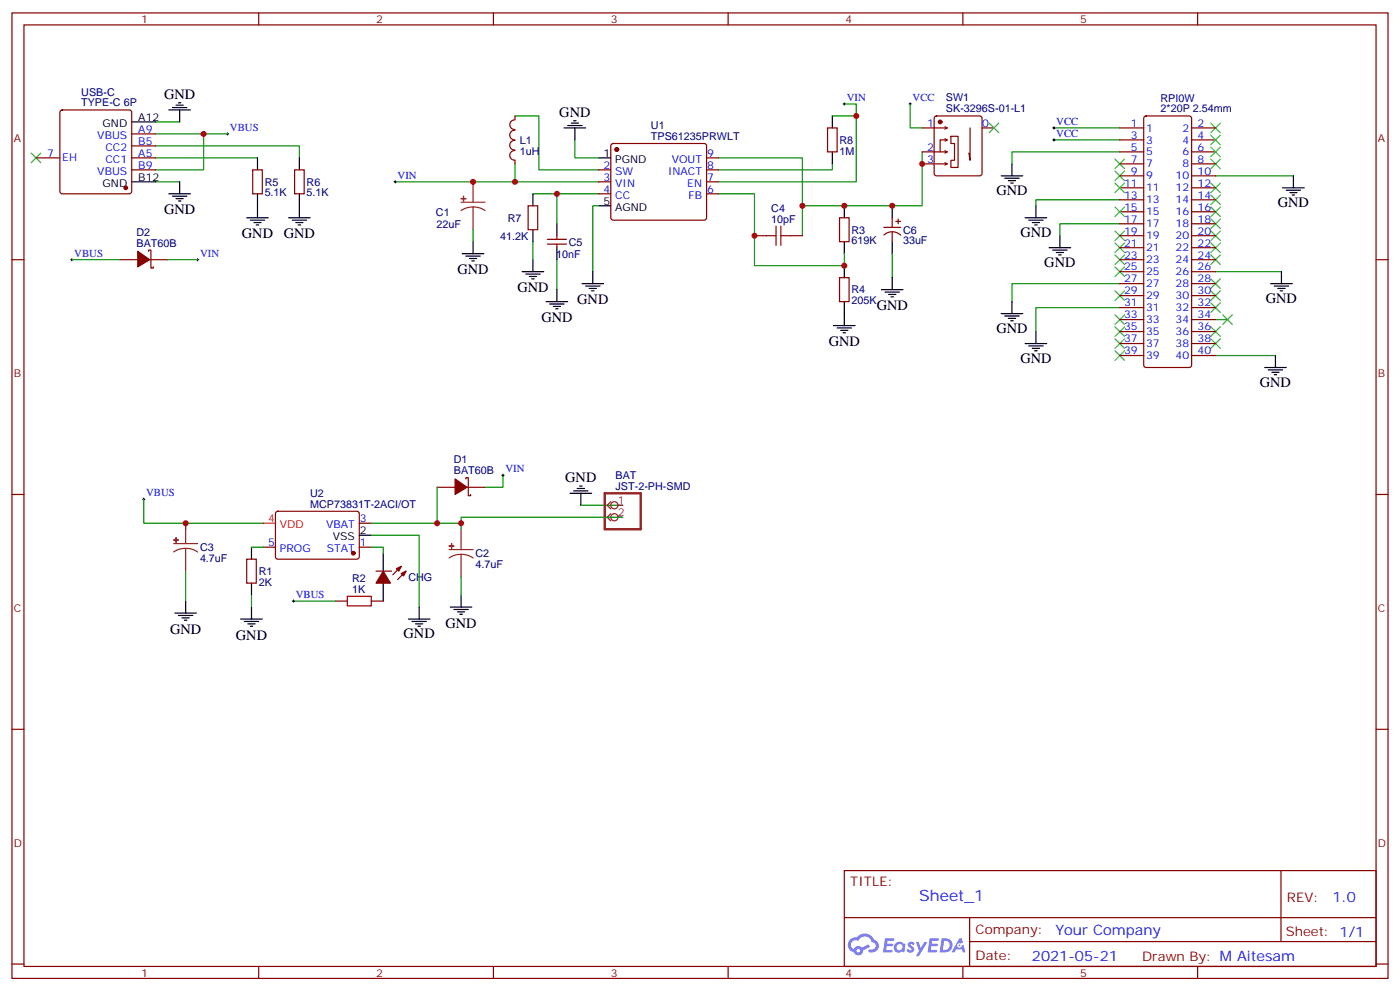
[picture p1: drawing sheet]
<svg xmlns="http://www.w3.org/2000/svg" width="412mm" height="292mm" viewBox="0 0 412 292" stroke-linecap="round" stroke-linejoin="round" font-family="sans-serif">
<g fill="none" stroke="#870000" stroke-width=".35">
<path d="M3.5 3.8h405.4v284.3h-405.4zM7.1 7.3h398.2v277.3h-398.2zM76.2 3.8v3.5M145.3 3.8v3.5M214.5 3.8v3.5M283.6 3.8v3.5M352.8 3.8v3.5M3.5 76.5h3.6M405.3 76.5h3.6M3.5 145.6h3.6M405.3 145.6h3.6M3.5 214.8h3.6"/>
<path d="M405.3 214.8h3.6M248.7 256.4h156.6v28.2h-156.6zM377.3 256.4v20.9M248.7 270.2h156.5M285.6 277.3h119.6M285.6 270.2v14.2M3.5 283.9h3.6M76.2 284.6v3.5M145.3 284.6v3.5M214.5 284.6v3.5M283.6 284.6v3.5M352.8 284.6v3.5"/>
<path d="M405.3 283.9h3.6"/>
</g>
<g fill="#5487ff">
<path d="M267.7 277.6a1.22 1.22 0 0 1 1.7 .2l-.4 .6a.47 .47 0 0 0-.3-.4 .47 .47 0 0 0-.5 .2l.1 .2a1.14 1.14 0 0 1 .8 1.8 1.14 1.14 0 0 1-1.9 0l-.2-.2 .5-.6 .7 .5a.29 .29 0 0 0 .3-.3 .29 .29 0 0 0-.2-.3 1.04 1.04 0 0 1-.6-1.7z"/>
<path d="M260.7 276.3h2.4l.3 .2-.2 .5-1.8 .1-.1 .8h1.5l.3 .4-.3 .4h-1.6l-.2 1.1h1.7l.2 .3-.2 .3-2.6 .1z"/>
<path d="M273.8 276.3h2.4l.3 .2-.1 .5-1.8 .1-.2 .8h1.6l.3 .4-.4 .4h-1.6l-.1 1.1h1.7l.2 .3-.2 .3-2.6 .1z"/>
<path d="M282.6 276.3h.7l.3 1.3-.6 .3a.69 .69 0 0 0-1 .3 .69 .69 0 0 0 .4 .9 .69 .69 0 0 0 .9-.6l.5-.2 .6 2.2h-.8l-.2-.9h-1.8l-.5 .9h-.8z"/>
<path d="M269.8 277.4h.8l.6 1.8 1.1-1.8h.9l-2.6 4.2h-.8l.9-1.5z"/>
<path d="M277.4 276.3l-.6 4.2h1.3a2.11 2.11 0 0 0 2.5-2.1 2.11 2.11 0 0 0-2.5-2.1zM278.1 277.1a1.39 1.39 0 0 1 1.7 1.4 1.39 1.39 0 0 1-1.8 1.3h-.3z"/>
<path d="M263.7 277.9a1.54 1.54 0 0 0-.1 2.2 1.54 1.54 0 0 0 2.2 .1l.6 .3 .3-2.3-.2-.3h-.4a1.49 1.49 0 0 0-2.4 0zM264 278.9a.94 .94 0 0 1 1.8 0 .94 .94 0 0 1-1.8 0z"/>
<path d="M250.4 276.7a2.18 2.18 0 0 0 1.1 3.7 1.44 1.44 0 0 0 1.6 .9 1.44 1.44 0 0 0 1.2-1.4l2-1.1-.5-.7-1.9 1a1.47 1.47 0 0 0-2.4 .4 1.39 1.39 0 0 1-.7-1.9 1.39 1.39 0 0 1 2-.5 2.12 2.12 0 0 1 2.2-1.3 2.12 2.12 0 0 1 1.9 1.7 1.14 1.14 0 0 1 1.1 1.4 1.14 1.14 0 0 1-1.7 .7 .43 .43 0 0 0-.5 .4 .43 .43 0 0 0 .4 .5 1.98 1.98 0 0 0 2.5-1.2 1.98 1.98 0 0 0-1.2-2.6 3.1 3.1 0 0 0-5.3-.6l-.9 .1zM252.3 280a.55 .55 0 0 1 1.1 0 .55 .55 0 0 1-1.1 0z"/>
<circle cx="282.6" cy="278.4" r=".26"/>
</g>
<g fill="none" stroke="#3c3" stroke-width=".35">
<path d="M291.4 36.3l2.8 2.8M294.2 36.3l-2.8 2.8M356.7 36.3l2.8 2.8M356.7 39.8l2.8 2.8M359.5 36.3l-2.8 2.8M359.5 39.8l-2.8 2.8M9.2 45.1l2.8 2.8M12 45.1l-2.8 2.8M328.4 50.4l2.9 2.8M328.4 46.8l2.9 2.9M328.4 53.9l2.9 2.8M331.3 50.4l-2.9 2.8"/>
<path d="M331.3 46.8l-2.9 2.9M331.3 53.9l-2.9 2.8M356.7 57.4l2.8 2.9M356.7 53.9l2.8 2.8M356.7 46.8l2.8 2.9M356.7 43.3l2.8 2.8M359.5 43.3l-2.8 2.8M359.5 46.8l-2.8 2.9M359.5 57.4l-2.8 2.9M359.5 53.9l-2.8 2.8M328.4 68l2.9 2.8M328.4 71.5l2.9 2.9"/>
<path d="M328.4 75.1l2.9 2.8M328.4 78.6l2.9 2.8M328.4 61l2.9 2.8M331.3 68l-2.9 2.8M331.3 71.5l-2.9 2.9M331.3 75.1l-2.9 2.8M331.3 78.6l-2.9 2.8M331.3 61l-2.9 2.8M356.7 71.5l2.8 2.9M356.7 75.1l2.8 2.8M356.7 68l2.8 2.8M356.7 64.5l2.8 2.8"/>
<path d="M356.7 61l2.8 2.8M359.5 71.5l-2.8 2.9M359.5 75.1l-2.8 2.8M359.5 64.5l-2.8 2.8M359.5 68l-2.8 2.8M359.5 61l-2.8 2.8M328.4 92.7l2.9 2.8M328.4 96.2l2.9 2.9M328.4 99.8l2.9 2.8M328.4 85.7l2.9 2.8M331.3 99.8l-2.9 2.8M331.3 92.7l-2.9 2.8"/>
<path d="M331.3 96.2l-2.9 2.9M331.3 85.7l-2.9 2.8M356.7 89.2l2.8 2.8M356.7 96.2l2.8 2.9M356.7 99.8l2.8 2.8M356.7 82.1l2.8 2.8M356.7 85.7l2.8 2.8M359.5 89.2l-2.8 2.8M359.5 96.2l-2.8 2.9M359.5 99.8l-2.8 2.8M359.5 82.1l-2.8 2.8M359.5 85.7l-2.8 2.8"/>
<path d="M360.2 92.7l2.8 2.8M363 92.7l-2.8 2.8M328.4 103.3l2.9 2.8M331.3 103.3l-2.9 2.8"/>
</g>
<g fill="none" stroke="#008700" stroke-width=".35">
<path d="M45.9 39.4h21.1M45.9 35.9h7M60 39.4v10.6h-14.1M151.7 34.1h7v15.9h17.7M245.2 34.1h7M248.7 30.6h3.5v23h-40.5M268.1 30.6v7.1h3.5M310.4 37.7h19.4M45.9 43h42.3v3.5M45.9 46.5h29.9M45.9 53.6h7M116.4 53.6h60"/>
<path d="M151.7 48.3v5.3M157 57.1h19.4M164 57.1v8.8M169.3 41.2v5.3h7.1M211.7 57.1h10.5v21.1h26.5v-3.5M211.7 46.5h24.7v22.9M245.2 48.3v1.7h-33.5M271.6 44.7v15.9h-35.2M310.4 41.2h19.4M329.8 58.8h-24.6v1.8M329.8 44.7h-31.7v3.6M358.1 51.8h22.9"/>
<path d="M21.2 76.5h14.1M49.4 76.5h8.8M139.3 67.7v3.5M157 71.2v5.3M164 76.5v8.8M176.4 60.6h-1.8v19.4M262.8 74.7v7.1M329.8 65.9h-17.6v3.5M329.8 90.6h-24.6v7M329.8 83.5h-31.7v5.3M358.1 94.1h3.5M358.1 80h19.4"/>
<path d="M358.1 104.7h17.6M148.2 140v3.5h-5.3M42.3 147v7.1h12.4M77.6 154.1h-22.9v1.8M109.4 154.1h26.4v1.8M109.4 157.6h14.1v21.2M128.8 143.5v10.6M171.1 148.8h12.3M183.4 152.3h-47.6v1.8M54.7 168.2v8.8M74.1 161.1h3.5M74.1 175.3v3.5"/>
<path d="M86.4 177h12.4M109.4 161.1h3.5v1.8M135.8 170v5.3"/>
</g>
<g fill="none" stroke="#000" stroke-width=".35">
<path d="M38.8 35.9h7.1M49.7 32.4h6.4M50.8 31.7h4.2M51.9 31h2.1M52.6 30.3h.7M52.9 32.4v3.5M166.2 37.7h6.3M167.2 37h4.2M168.3 36.3h2.1M169 35.6h.7M169.3 37.7v3.5M245.2 34.1v3.6"/>
<path d="M38.8 53.6h7.1M49.7 57.1h6.4M50.8 57.8h4.2M51.9 58.5h2.1M52.6 59.2h.7M52.9 53.6v3.5M75.8 46.5v3.5M75.8 57.1v7M88.2 46.5v3.5M88.2 57.1v7M157 57.1v3.5M176.4 46.5h3.5"/>
<path d="M245.2 44.7v3.6M294.9 51.8h6.4M296 52.5h4.2M297 53.2h2.2M297.7 53.9h.7M298.1 48.3v3.5M377.8 55.3h6.4M378.9 56h4.2M379.9 56.7h2.2M380.6 57.4h.8M381 51.8v3.5M72.7 64.1h6.3"/>
<path d="M73.7 64.8h4.3M74.8 65.5h2.1M75.5 66.3h.7M85 64.1h6.4M86.1 64.8h4.2M87.1 65.5h2.2M87.8 66.3h.7M136.2 74.7h6.3M137.2 75.4h4.3M138.3 76.1h2.1M139 76.8h.7M139.3 71.2v3.5"/>
<path d="M157 67.7v3.5M157 76.5v3.5M164 65.9v3.5M164 73v3.5M176.4 60.6h3.5M248.7 60.6v3.5M248.7 71.2v3.5M248.7 78.2v3.6M262.8 60.6v3.5M262.8 71.2v3.5M302 64.1h6.3M303 64.8h4.3"/>
<path d="M304.1 65.5h2.1M304.8 66.3h.7M305.2 60.6v3.5M309 73h6.4M310.1 73.7h4.2M311.1 74.4h2.2M311.9 75.1h.7M312.2 69.4v3.6M153.8 80h6.4M154.9 80.7h4.2M155.9 81.4h2.1M156.6 82.1h.7"/>
<path d="M160.9 88.8h6.3M161.9 89.5h4.3M163 90.2h2.1M163.7 90.9h.7M164 85.3v3.5M171.4 83.5h6.4M172.5 84.2h4.2M173.6 84.9h2.1M174.3 85.7h.7M174.6 80v3.5M245.5 95.9h6.4M246.6 96.6h4.2"/>
<path d="M247.6 97.3h2.2M248.4 98h.7M248.7 88.8v7.1M259.6 85.3h6.4M260.7 86h4.2M261.8 86.7h2.1M262.5 87.4h.7M262.8 81.8v3.5M294.9 92.4h6.4M296 93.1h4.2M297 93.8h2.2M297.7 94.5h.7"/>
<path d="M298.1 88.8v3.6M305.2 97.6v3.6M374.3 83.5h6.3M375.4 84.2h4.2M376.4 84.9h2.1M377.1 85.7h.7M377.5 80v3.5M302 101.2h6.3M303 101.9h4.3M304.1 102.6h2.1M304.8 103.3h.7M372.5 108.2h6.4"/>
<path d="M373.6 108.9h4.2M374.6 109.6h2.2M375.4 110.3h.7M375.7 104.7v3.5M105.8 157.6h3.6M167.9 145.3h6.4M169 144.6h4.2M170 143.9h2.2M170.7 143.2h.7M171.1 145.3v3.5M54.7 177v3.6M74.1 161.1v3.6"/>
<path d="M74.1 171.7v3.6M74.1 178.8v3.5M112.9 162.9v5.3M112.9 171.7v5.3M123.5 178.8v3.5M132.6 178.8h6.4M133.7 179.5h4.2M135.8 175.3v3.5M51.5 180.6h6.4M52.6 181.3h4.2M53.6 182h2.1M54.3 182.7h.7"/>
<path d="M70.9 182.3h6.4M72 183h4.2M73 183.7h2.1M73.7 184.4h.7M120.3 182.3h6.3M121.4 183h4.2M122.4 183.7h2.1M123.1 184.4h.7M134.8 180.2h2.1M135.5 180.9h.7"/>
</g>
<g fill="none" stroke="#000" stroke-width=".29">
<path d="M66.7 39.4h.7M67 39.1v.7M248.4 30.6h.7M248.7 30.3v.7M267.8 30.6h.7M268.1 30.3v.7M310.1 37.7h.7M310.4 37.3v.7M116.1 53.6h.7M116.4 53.2v.7M310.1 41.2h.7M310.4 40.9v.7"/>
<path d="M20.8 76.5h.7M21.2 76.1v.7M57.9 76.5h.7M58.2 76.1v.7M147.8 140h.7M148.2 139.6v.7M42 147h.7M42.3 146.7v.7M86.1 177h.7M86.4 176.7v.7"/>
</g>
<g fill="none" stroke="#870000" stroke-width=".35">
<path d="M17.9 32.6l.4-.2h19.8l.5 .2 .2 .5v23.3l-.2 .5-.5 .2h-19.8l-.5-.3-.2-.4v-23.3zM38.8 39.4h7.1M151.7 38.4a1.41 1.41 0 0 0-1.5 1.4 1.41 1.41 0 0 0 1.5 1.4M151.7 35.3a1.41 1.41 0 0 0-1.5 1.4 1.41 1.41 0 0 0 1.5 1.4M151.7 34.1v1.1M243.8 37.7h2.8v7h-2.8zM271.6 37.7h7.1M275.4 34.4l.5-.3h12.7l.5 .3 .2 .5v16.2l-.3 .5-.4 .2h-12.7l-.5-.2-.2-.5v-16.2zM278.3 37.3l.7 .4-.7 .3M285.8 37.7v9.5l-.4-2.1M289.3 37.7h3.5M329.8 37.7h7.1"/>
<path d="M337.1 34.4l.5-.3h12.7l.5 .3 .2 .5v72.6l-.2 .5-.5 .2h-12.7l-.5-.2-.2-.5v-72.6zM351 37.7h7.1M10.6 46.5h7M38.8 46.5h7.1M38.8 43h7.1M38.8 50h7.1M74.4 50h2.9v7.1h-2.9zM86.8 50h2.8v7.1h-2.8zM151.7 41.4a1.41 1.41 0 0 0-1.5 1.4 1.41 1.41 0 0 0 1.5 1.4M151.7 44.4a1.41 1.41 0 0 0-1.5 1.4 1.41 1.41 0 0 0 1.5 1.4M151.7 47.2v1.1M176.4 50h3.5"/>
<path d="M176.4 53.6h3.5M176.4 57.1h3.5M180.2 42.5l.4-.2h26.8l.5 .2 .2 .5v21.1l-.2 .5-.5 .2h-26.8l-.5-.2-.2-.5v-21.1zM208.1 46.5h3.6M208.1 50h3.6M208.1 53.6h3.6M208.1 57.1h3.6M271.6 44.7h7.1M271.6 48.3h3.6M275.5 48.3h3.2M278.3 44.4l.7 .3-.7 .4M278.3 40.9l.7 .3-.7 .4"/>
<path d="M278.3 47.9l.7 .4-.7 .3M278.7 41.2h-1.8v3.5M280.1 40.1h2.1v9.2h-2.1v-2.1h1.1v-4.9h-1.1zM329.8 41.2h7.1M329.8 44.7h7.1M329.8 48.3h7.1M329.8 51.8h7.1M329.8 55.3h7.1M329.8 58.8h7.1M351 41.2h7.1M351 44.7h7.1M351 48.3h7.1"/>
<path d="M351 51.8h7.1M351 55.3h7.1M351 58.8h7.1M35.3 76.5h5.3M43.7 74v-.3h.7v5.3h.8v-.4M44.1 76.5h5.3M155.6 60.6h2.8v7.1h-2.8zM161.2 71.9h5.7M161.2 70.5h5.7M164 69.4v1.1M164 71.9v1.1M222.2 69.4h3.6"/>
<path d="M232.8 69.4h3.6M247.3 64.1h2.8v7.1h-2.8zM260.3 67h5M260.4 69.2a3.5 3.5 0 0 1 4.9 .1M262.8 64.1v2.9M262.8 68.4v2.8M263.9 65.2h1.4M264.6 64.5v1.4M329.8 62.4h7.1M329.8 65.9h7.1M329.8 69.4h7.1M329.8 73h7.1"/>
<path d="M329.8 76.5h7.1M351 62.4h7.1M351 65.9h7.1M351 69.4h7.1M351 73h7.1M351 76.5h7.1M247.3 81.8h2.8v7h-2.8zM329.8 80h7.1M329.8 83.5h7.1M329.8 87.1h7.1M329.8 90.6h7.1M329.8 94.1h7.1"/>
<path d="M329.8 97.6h7.1M351 80h7.1M351 83.5h7.1M351 87.1h7.1M351 90.6h7.1M351 94.1h7.1M351 97.6h7.1M329.8 101.2h7.1M329.8 104.7h7.1M351 101.2h7.1M351 104.7h7.1M81.4 150.8l.4-.2h23.6l.4 .7v12.9l-.7 .5-23.5-.1-.5-.6v-12.7z"/>
<path d="M105.8 154.1h3.6M128.8 143.5h5.3M137.2 141v-.3h.7v5.3h.7v-.4M137.6 143.5h5.3M72.7 164.7h2.8v7h-2.8zM77.6 161.1h3.5M98.8 177h3.5M105.8 161.1h3.6M109.4 177h3.5M110.8 168.2h4.6M118.2 166.8l-2.5 2.5M119.6 168.2l-2.5 2.5"/>
</g>
<g fill="none" stroke="#8c2424" stroke-width=".35">
<path d="M135.8 59.5h7.1M139.3 53.6v5.9M139.3 61l1.9 .2 1.7 .8M139.3 61l-1.8 .2-1.7 .8M139.3 61v6.7M54.7 154.1v6M135.8 155.9v6M179.9 147.7l-1 1.1 1 1.1M179.9 151.3l-1 1 1 1.1M182 148.8h1.4M182 152.3h1.4M51.2 160.1h7"/>
<path d="M54.7 161.5l1.8 .2 1.7 .9M54.7 161.5l-1.9 .2-1.6 .9M54.7 161.5v6.7M132.3 161.9h7M135.8 163.3l1.9 .2 1.6 .8M135.8 163.3l-1.8 .2-1.7 .8M135.8 163.3v6.7"/>
<circle cx="181" cy="148.8" r="1.06"/>
<circle cx="181" cy="152.3" r="1.06"/>
</g>
<g fill="#8c2424" stroke="#8c2424" stroke-width=".35">
<path d="M132.3 160.8h1.4z"/>
<path d="M133 160.1v1.4z"/>
<path d="M51.2 159l1.4 .1z"/>
<path d="M51.9 158.3v1.4z"/>
<path d="M135.8 58.5h1.4z"/>
<path d="M136.5 57.8l.1 1.4z"/>
</g>
<path d="M178.2 145.3h10.5v10.6h-10.5z" fill="none" stroke="#8c2424" stroke-width=".71"/>
<g fill="#870000" stroke="#870000" stroke-width=".35">
<path d="M112.9 168.2l2.1 3.5h-4.2z"/>
<path d="M116.8 167.5l1.4-.7-.7 1.4z"/>
<path d="M118.2 168.9l1.4-.7-.7 1.4z"/>
<path d="M134.1 141l3.5 2.5-3.5 2.1z"/>
<path d="M40.6 74l3.5 2.5-3.5 2.1z"/>
<circle cx="104.1" cy="162.9" r=".53"/>
<circle cx="37" cy="55.3" r=".53"/>
<circle cx="181.7" cy="44" r=".53"/>
<circle cx="276.9" cy="35.9" r=".53"/>
</g>
<path d="M77.6 154.1h3.5" fill="none" stroke="#f00" stroke-width=".35"/>
<path d="M225.8 69.4h2.8M228.6 66.6v5.6M230 66.6v5.6M230 69.4h2.8M102.3 175.6h7.1v2.8h-7.1z" fill="none" stroke="#a10000" stroke-width=".35"/>
<g fill="#c00">
<circle cx="54.7" cy="154.1" r=".88"/>
<circle cx="135.8" cy="154.1" r=".88"/>
<circle cx="128.8" cy="154.1" r=".88"/>
<circle cx="60" cy="39.4" r=".88"/>
<circle cx="139.3" cy="53.6" r=".88"/>
<circle cx="262.8" cy="60.6" r=".88"/>
<circle cx="248.7" cy="60.6" r=".88"/>
<circle cx="248.7" cy="78.2" r=".88"/>
<circle cx="222.3" cy="69.4" r=".88"/>
<circle cx="236.4" cy="60.6" r=".88"/>
<circle cx="252.2" cy="34.1" r=".88"/>
<circle cx="164" cy="57.1" r=".88"/>
<circle cx="151.7" cy="53.6" r=".88"/>
<circle cx="271.6" cy="48.3" r=".88"/>
</g>
<text font-size="4.6" fill="#00f" x="270.8" y="265.4">Sheet_1</text>
<g font-size="4.2">
<text x="48.3" y="29.2">GND</text>
<text x="164.8" y="34.4">GND</text>
<text x="293.5" y="57.4">GND</text>
<text x="48.3" y="63.2">GND</text>
<text x="376.4" y="61">GND</text>
<text x="71.3" y="70.2">GND</text>
<text x="83.6" y="70.2">GND</text>
<text x="300.6" y="69.8">GND</text>
<text x="134.8" y="80.8">GND</text>
<text x="307.6" y="78.6">GND</text>
<text x="152.4" y="86">GND</text>
<text x="170" y="89.6">GND</text>
<text x="372.9" y="89.2">GND</text>
<text x="159.5" y="94.9">GND</text>
<text x="258.2" y="91.3">GND</text>
<text x="244.1" y="101.9">GND</text>
<text x="293.5" y="98">GND</text>
<text x="300.6" y="106.8">GND</text>
<text x="371.1" y="113.9">GND</text>
<text x="166.5" y="142.1">GND</text>
<text x="131.2" y="184.8">GND</text>
<text x="50.1" y="186.6">GND</text>
<text x="69.5" y="188.4">GND</text>
<text x="118.9" y="188">GND</text>
</g>
<g font-size="4.2" fill="#00f">
<text x="392.5" y="265.7">1.0</text>
<text x="310.9" y="275.2">Your Company</text>
<text x="304" y="283">2021-05-21</text>
</g>
<g font-size="3.9" fill="#800">
<text x="250.5" y="261">TITLE:</text>
<text x="379.1" y="265.7">REV:</text>
<text x="287.4" y="275.2">Company:</text>
<text x="378.7" y="275.8">Sheet: 1/1</text>
<text x="287.4" y="282.9">Date:</text>
<text x="336.4" y="282.9">Drawn By: M Aitesam</text>
</g>
<g font-size="3.2" fill="#800">
<text x="41.6" y="6.8">1</text>
<text x="110.8" y="6.8">2</text>
<text x="179.9" y="6.8">3</text>
<text x="249.1" y="6.8">4</text>
<text x="318.2" y="6.8">5</text>
<text x="4.1" y="41.9">A</text>
<text x="405.9" y="41.9">A</text>
<text x="4.1" y="111.1">B</text>
<text x="405.9" y="111.1">B</text>
<text x="4.1" y="180.2">C</text>
<text x="405.9" y="180.2">C</text>
<text x="4.1" y="249.3">D</text>
<text x="405.9" y="249.3">D</text>
<text x="41.6" y="287.6">1</text>
<text x="110.8" y="287.6">2</text>
<text x="179.9" y="287.6">3</text>
<text x="249.1" y="287.6">4</text>
<text x="318.2" y="287.6">5</text>
</g>
<g font-size="3.2" fill="#000080">
<text x="24" y="28.3">USB-C</text>
<text x="278.7" y="29.8">SW1</text>
<text x="341.9" y="29.9">RPI0W</text>
<text x="23.9" y="31.3">TYPE-C 6P</text>
<text x="278.7" y="32.9">SK-3296S-01-L1</text>
<text x="341.9" y="33.1">2*20P 2.54mm</text>
<text x="191.8" y="41.2">TPS61235PRWLT</text>
<text x="191.8" y="37.9">U1</text>
<text x="153.1" y="45.5">1uH</text>
<text x="153.1" y="42.3">L1</text>
<text x="247.3" y="45.5">1M</text>
<text x="247.3" y="42.3">R8</text>
<text x="78" y="57.9">5.1K</text>
<text x="78" y="54.7">R5</text>
<text x="90.3" y="57.9">5.1K</text>
<text x="90.3" y="54.7">R6</text>
<text x="128.4" y="63.5">C1</text>
<text x="149.6" y="65.3">R7</text>
<text x="227.2" y="65.5">10pF</text>
<text x="227.2" y="62.4">C4</text>
<text x="40.2" y="69.4">D2</text>
<text x="128.5" y="67">22uF</text>
<text x="147.4" y="70.6">41.2K</text>
<text x="250.8" y="72">619K</text>
<text x="250.8" y="68.8">R3</text>
<text x="266" y="72">33uF</text>
<text x="266" y="68.8">C6</text>
<text x="40.2" y="72.6">BAT60B</text>
<text x="163.8" y="75.9">10nF</text>
<text x="167.6" y="72.3">C5</text>
<text x="250.8" y="89.6">205K</text>
<text x="250.8" y="86.4">R4</text>
<text x="133.7" y="136.5">D1</text>
<text x="133.7" y="139.6">BAT60B</text>
<text x="181.3" y="141.1">BAT</text>
<text x="91.4" y="149.5">MCP73831T-2ACI/OT</text>
<text x="91.4" y="146.4">U2</text>
<text x="181.3" y="144.2">JST-2-PH-SMD</text>
<text x="58.9" y="165.5">4.7uF</text>
<text x="58.9" y="162.4">C3</text>
<text x="140.1" y="167.3">4.7uF</text>
<text x="140.1" y="164.2">C2</text>
<text x="76.2" y="172.5">2K</text>
<text x="76.2" y="169.4">R1</text>
<text x="103.7" y="171.4">R2</text>
<text x="120.3" y="171.1">CHG</text>
<text x="103.7" y="174.6">1K</text>
</g>
<g font-size="3.2" fill="#00f">
<text x="249.4" y="29.7">VIN</text>
<text x="268.8" y="29.7">VCC</text>
<text x="28.7" y="40.9">VBUS</text>
<text x="40.7" y="39.1">A9</text>
<text x="67.7" y="38.6">VBUS</text>
<text x="273.1" y="37.3">1</text>
<text x="289.3" y="37.3">0</text>
<text x="311.1" y="40.3">VCC</text>
<text x="311.1" y="36.8">VCC</text>
<text x="333.1" y="37.3">1</text>
<text x="333.1" y="40.9">3</text>
<text x="337.6" y="38.7">1</text>
<text x="348.3" y="38.7">2</text>
<text x="352.8" y="37.3">2</text>
<text x="352.8" y="40.9">4</text>
<text x="13.9" y="46.1">7</text>
<text x="18.3" y="47.6">EH</text>
<text x="31.1" y="47.9">CC1</text>
<text x="31.1" y="44.4">CC2</text>
<text x="40.7" y="46.1">A5</text>
<text x="40.7" y="42.6">B5</text>
<text x="197.9" y="47.9">VOUT</text>
<text x="208.3" y="46.1">9</text>
<text x="273.1" y="44.4">2</text>
<text x="273.1" y="47.9">3</text>
<text x="333.1" y="44.4">5</text>
<text x="333.1" y="47.9">7</text>
<text x="337.6" y="42.3">3</text>
<text x="337.6" y="45.8">5</text>
<text x="348.3" y="42.3">4</text>
<text x="348.3" y="45.8">6</text>
<text x="352.8" y="44.4">6</text>
<text x="352.8" y="47.9">8</text>
<text x="28.7" y="51.4">VBUS</text>
<text x="40.7" y="49.7">B9</text>
<text x="117.1" y="52.7">VIN</text>
<text x="177.7" y="49.7">2</text>
<text x="177.7" y="53.2">3</text>
<text x="181.2" y="51.4">SW</text>
<text x="196.8" y="51.4">INACT</text>
<text x="208.3" y="53.2">7</text>
<text x="208.3" y="49.7">8</text>
<text x="333.1" y="51.4">9</text>
<text x="337.6" y="49.3">7</text>
<text x="337.6" y="52.8">9</text>
<text x="346.3" y="52.8">10</text>
<text x="348.3" y="49.3">8</text>
<text x="352.8" y="51.4">10</text>
<text x="177.7" y="56.7">4</text>
<text x="181.2" y="55">VIN</text>
<text x="181.2" y="58.5">CC</text>
<text x="202.5" y="55">EN</text>
<text x="202.8" y="58.5">FB</text>
<text x="208.3" y="56.7">6</text>
<text x="331.1" y="55">11</text>
<text x="331.1" y="58.5">13</text>
<text x="337.6" y="56.4">11</text>
<text x="337.6" y="59.9">13</text>
<text x="346.3" y="56.4">12</text>
<text x="346.3" y="59.9">14</text>
<text x="352.8" y="55">12</text>
<text x="352.8" y="58.5">14</text>
<text x="331.1" y="62">15</text>
<text x="331.1" y="65.5">17</text>
<text x="337.6" y="63.4">15</text>
<text x="346.3" y="63.4">16</text>
<text x="352.8" y="62">16</text>
<text x="352.8" y="65.5">18</text>
<text x="331.1" y="69.1">19</text>
<text x="337.6" y="67">17</text>
<text x="337.6" y="70.5">19</text>
<text x="346.3" y="67">18</text>
<text x="346.3" y="70.5">20</text>
<text x="352.8" y="69.1">20</text>
<text x="21.9" y="75.6">VBUS</text>
<text x="58.9" y="75.6">VIN</text>
<text x="331.1" y="72.6">21</text>
<text x="331.1" y="76.1">23</text>
<text x="337.6" y="74">21</text>
<text x="337.6" y="77.5">23</text>
<text x="346.3" y="74">22</text>
<text x="346.3" y="77.5">24</text>
<text x="352.8" y="72.6">22</text>
<text x="352.8" y="76.1">24</text>
<text x="331.1" y="79.7">25</text>
<text x="331.1" y="83.2">27</text>
<text x="337.6" y="81.1">25</text>
<text x="346.3" y="81.1">26</text>
<text x="352.8" y="79.7">26</text>
<text x="352.8" y="83.2">28</text>
<text x="331.1" y="86.7">29</text>
<text x="337.6" y="84.6">27</text>
<text x="337.6" y="88.1">29</text>
<text x="346.3" y="84.6">28</text>
<text x="346.3" y="88.1">30</text>
<text x="352.8" y="86.7">30</text>
<text x="331.1" y="90.2">31</text>
<text x="331.1" y="93.8">33</text>
<text x="337.6" y="91.7">31</text>
<text x="337.6" y="95.2">33</text>
<text x="346.3" y="91.7">32</text>
<text x="346.3" y="95.2">34</text>
<text x="352.8" y="90.2">32</text>
<text x="352.8" y="93.8">34</text>
<text x="331.1" y="97.3">35</text>
<text x="331.1" y="100.8">37</text>
<text x="337.6" y="98.7">35</text>
<text x="346.3" y="98.7">36</text>
<text x="352.8" y="97.3">36</text>
<text x="352.8" y="100.8">38</text>
<text x="331.1" y="104.4">39</text>
<text x="337.6" y="102.2">37</text>
<text x="337.6" y="105.8">39</text>
<text x="346.3" y="102.2">38</text>
<text x="346.3" y="105.8">40</text>
<text x="352.8" y="104.4">40</text>
<text x="148.9" y="139.1">VIN</text>
<text x="43" y="146.2">VBUS</text>
<text x="96.1" y="155.5">VBAT</text>
<text x="106" y="153.7">3</text>
<text x="78.9" y="160.8">5</text>
<text x="106" y="160.8">1</text>
<text x="82.4" y="162.6">PROG</text>
<text x="96.3" y="162.6">STAT</text>
<text x="87.1" y="176.1">VBUS</text>
</g>
<g font-size="3.2">
<text x="40.7" y="35.6">A12</text>
<text x="30.2" y="37.3">GND</text>
<text x="177.7" y="46.1">1</text>
<text x="181.2" y="47.9">PGND</text>
<text x="40.7" y="53.2">B12</text>
<text x="30.2" y="55">GND</text>
<text x="177.7" y="60.3">5</text>
<text x="181.2" y="62">AGND</text>
<text x="98" y="159">VSS</text>
<text x="106" y="157.3">2</text>
</g>
<g font-size="3.2" fill="#8d2323">
<text x="182" y="148.4">1</text>
<text x="182" y="152">2</text>
</g>
<g font-size="3.2" fill="#f00">
<text x="78.9" y="153.7">4</text>
<text x="82.4" y="155.5">VDD</text>
</g>
</svg>
